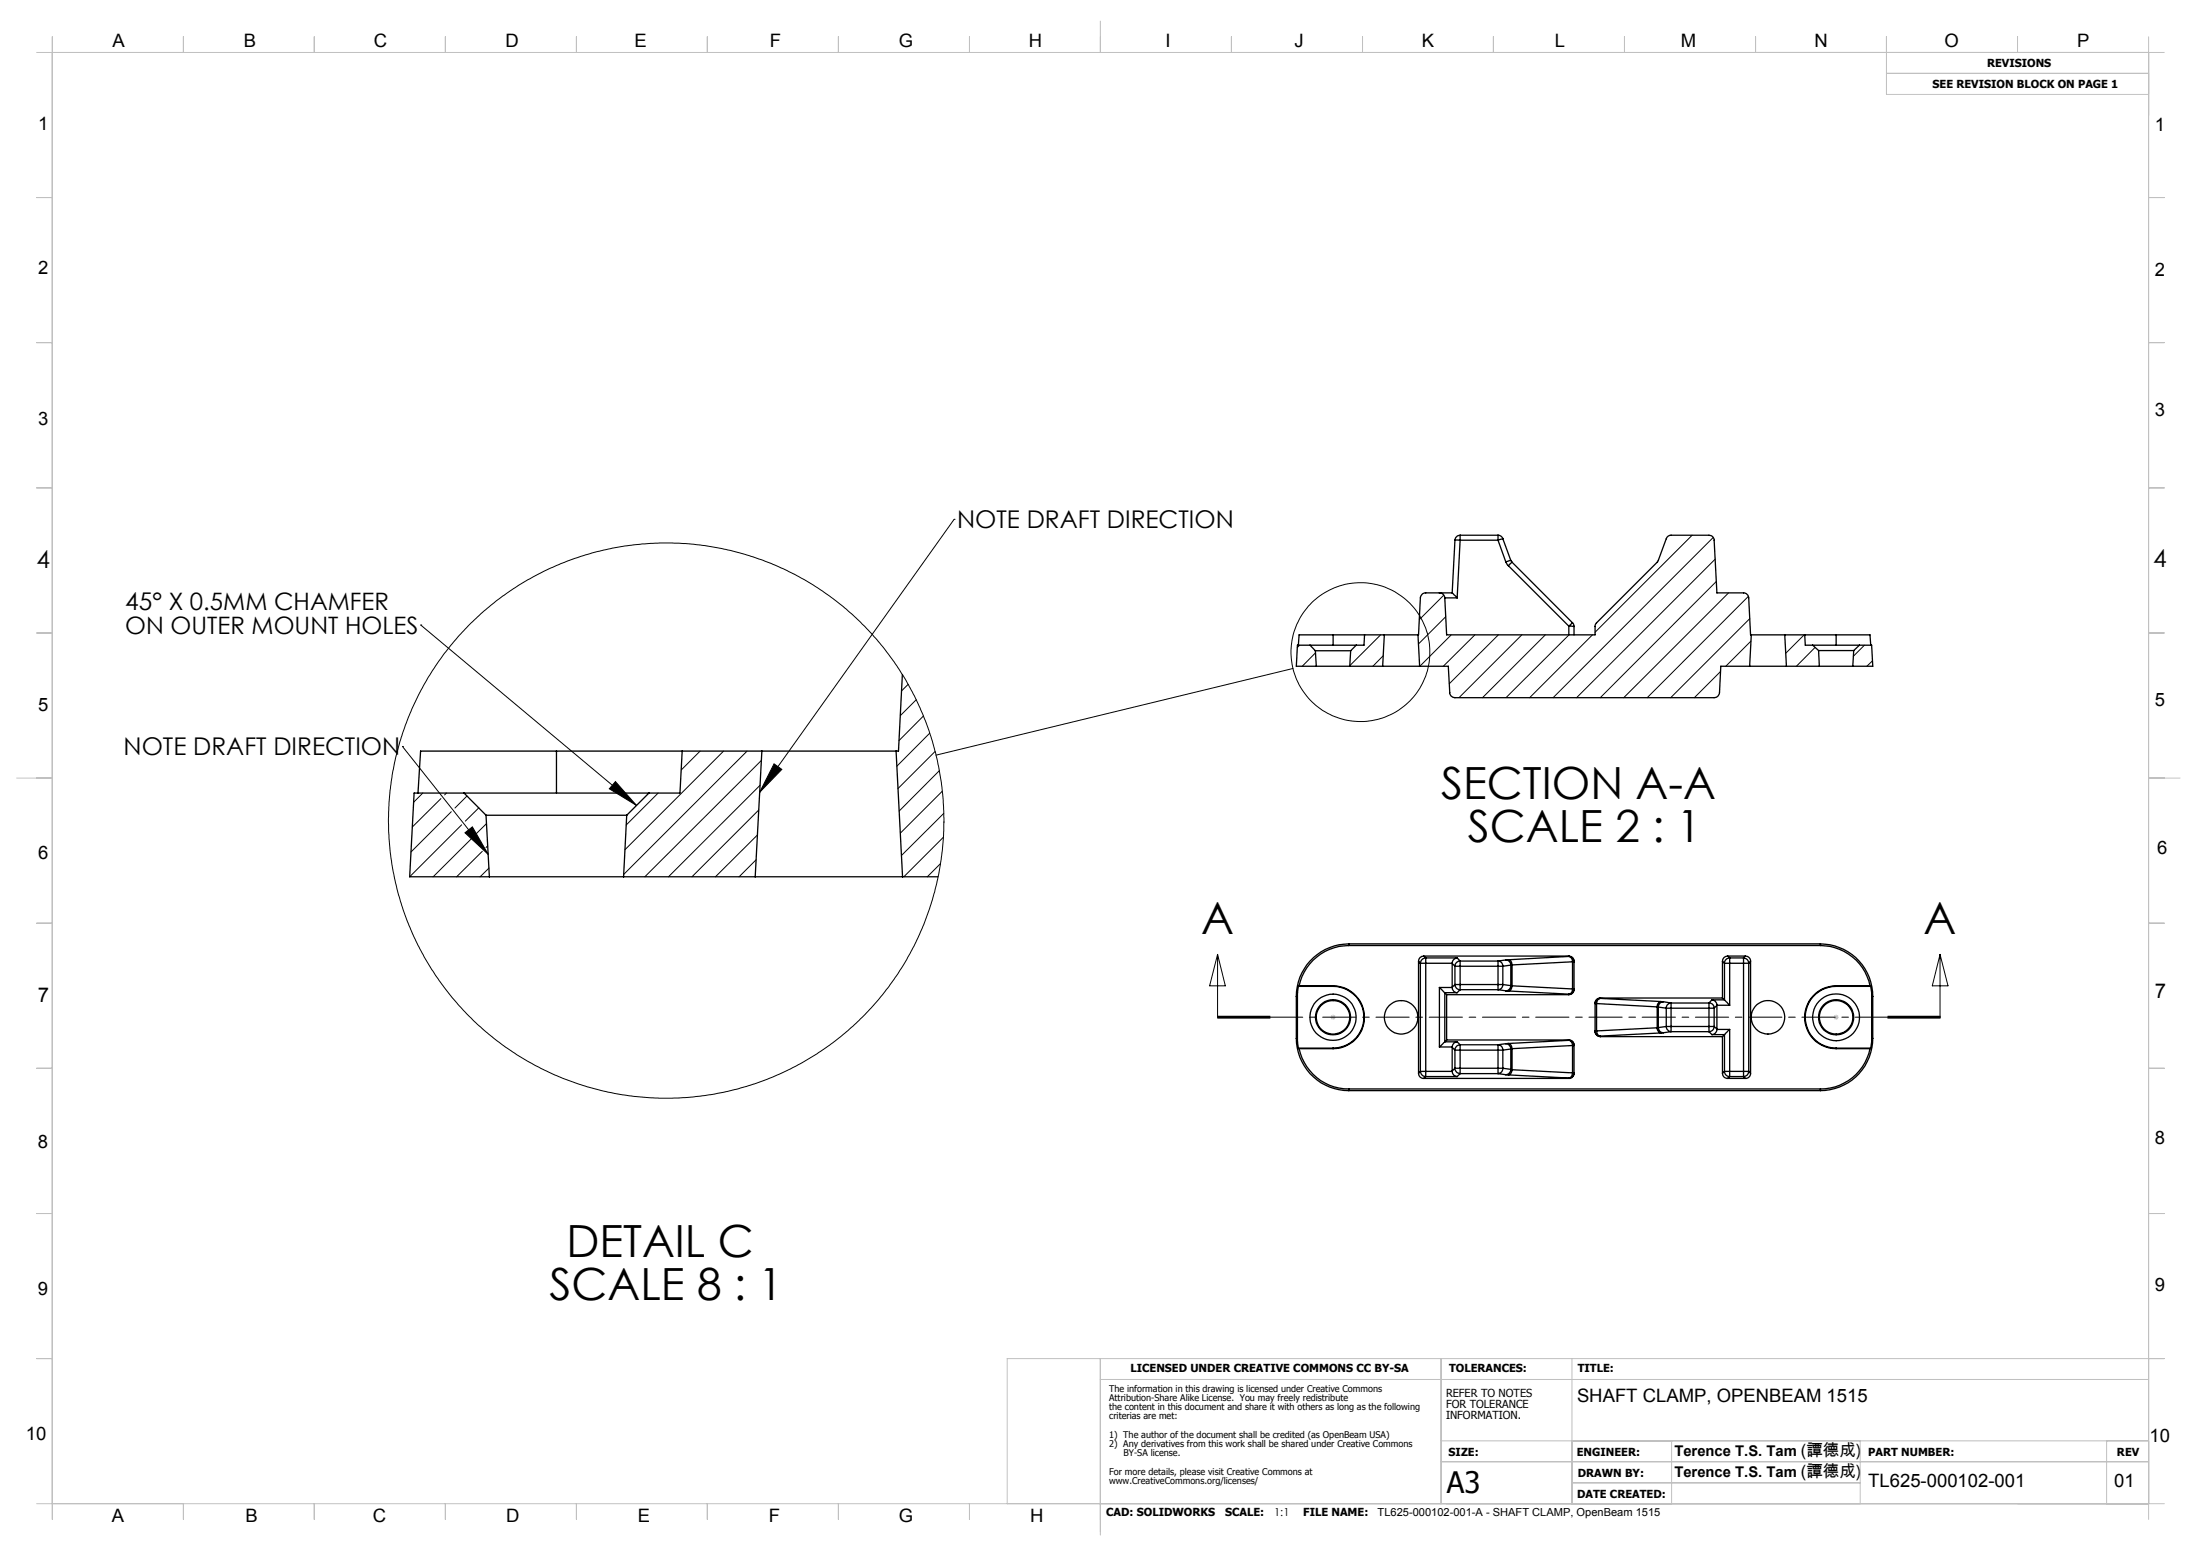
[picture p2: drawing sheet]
<svg xmlns="http://www.w3.org/2000/svg" width="420mm" height="297mm" viewBox="0 0 420 297" stroke-linecap="round" stroke-linejoin="round" font-family="sans-serif">
<g fill="none" stroke="#000" stroke-width=".19">
<path d="M182.1 99.1h.1M182.1 99.1l-37.1 52.1M80.3 119.3h.1M80.3 119.3l41.2 34.4M275.5 113.6l-4.7 4.7M275.9 117.7l-5.2 5.2M322.9 102.2l-18.5 18.5M326.9 102.6l-30.5 30.6M327.3 106.7l-26.5 26.5M327.5 111l-22.1 22.2M329.8 113.2l-20 20M333.6 113.8l-19.3 19.4"/>
<path d="M333.9 118.1l-15.1 15.1M173.3 130.6l-1.3 1.3M174.8 133.6l-3 3M176.2 136.7l-4.6 4.7M177.4 139.9l-6.3 6.4M246.7 127.6l-68.1 16.5M248 123.2l-.5 .4M251 124.6l-2.5 2.6M263.5 121.2l-5.9 5.9M263.9 125.2l-1.9 2M276.9 121.2l-6 6M281.4 121.2l-6 6"/>
<path d="M285.9 121.2l-9.4 9.3M290.4 121.2l-12 12M294.9 121.2l-12 12M299.4 121.2l-12 12M303.9 121.2l-12 12M328.3 128.2l-5 5M333.9 127.1l-.1 .1M334.1 122.4l-4.8 4.8M344.3 121.2l-3.6 3.5M346.4 123.6l-3.6 3.6M355.8 123.2l-2.1 2.1M357.3 126.1l-1.1 1.1"/>
<path d="M76.8 142.5h.1M76.8 142.5l16.4 20.6M80.7 151.4l-1.8 1.7M84.1 152.4l-5.4 5.5M85.2 151.4l-.4 .3M86.1 154.9l-7.7 7.7M88.1 157.4l-9.9 10M88.7 159l1.4-1.2 3.1 5.3zM89.1 151.9l-2.3 2.3M90.1 160l-7.4 7.4M91.4 154.2l-2.6 2.5M92.9 157.2l-2.1 2"/>
<path d="M117.4 149.2l4.1 4.5-5.2-3.1zM125.6 151.4l-6.1 6.1M133.6 143.4l-3.6 3.6M138.1 143.4l-18.9 18.8M142.6 143.4l-23.6 23.5M144.5 159.4l-8 8M144.8 154.6l-12.8 12.8M145 149.9l-17.4 17.5M145.3 145.2l-22.3 22.2M147.7 145.8l1.5 1.1-4.2 4.3zM178.4 143.4l-7.1 7.1M179.2 147.1l-7.6 7.7"/>
<path d="M179.8 151l-8 8M180 159.8l-7.5 7.6M180.1 155.3l-8.1 8M92 162.5l-4.9 4.9M93.1 161.4l-.4 .4M93.3 165.7l-1.7 1.7M144.3 164.1l-3.3 3.3M179.5 164.8l-2.5 2.6M232.3 182.2v12M232.3 182.2l1.5 6h-3zM232.4 194.2h10M232.4 194.3h10"/>
<path d="M232.4 194h10M360.2 194h10zM360.2 194.2h10M360.2 194.3h10M370.2 182.2l1.5 6h-3zM370.2 182.2v12"/>
<circle cx="259.6" cy="124.5" r="13.2"/>
<circle cx="127.1" cy="156.6" r="53"/>
</g>
<g fill="none" stroke="#c0c0c0" stroke-width=".19">
<path d="M7 10h406M10 7v283M35 7v3M60 7v3M85 7v3M110 7v3M135 7v3M160 7v3M185 7v3M210 4v6M235 7v3M260 7v3"/>
<path d="M285 7v3M310 7v3M335 7v3M360 7v11h50M360 14h50M385 7v3M410 7v283M7 37.7h3M410 37.7h3M7 65.4h3M410 65.4h3M7 93.1h3"/>
<path d="M410 93.1h3M7 120.8h3M410 120.8h3M3.2 148.5h6.8M410 148.5h6M7 176.2h3M410 176.2h3M253.9 194.2h1M254 193.8l.7 .7M254.4 193.7v1M254.7 193.8l-.7 .7M349.9 194.2h1"/>
<path d="M350 193.8l.7 .7M350.4 193.7v1M350.7 193.8l-.7 .7M7 203.9h3M410 203.9h3M7 231.6h3M410 231.6h3M7 259.3h3M210 259.3v33.7M275 259.3v27.7M300 259.3v27.7M413 259.3h-220.8v27.7"/>
<path d="M210 263.3h200M275 275h135M275 279h135M319 275v12M355 275v12M402 275v12M7 287h406M35 287v3M60 287v3M85 287v3M110 287v3M135 287v3"/>
<path d="M160 287v3M185 287v3M300 283h55"/>
</g>
<path d="M232.4 194.2h137.8" fill="none" stroke="#000" stroke-width=".19" stroke-dasharray="6.3 1.3 1.3 1.3" stroke-dashoffset=".3"/>
<path d="M88.7 159l1.4-1.2 3.1 5.3zM147.7 145.8l1.5 1.1-4.2 4.3zM117.4 149.2l4.1 4.5-5.2-3.1z" fill="#000"/>
<g fill="none" stroke="#000" stroke-width=".25">
<path d="M274.7 113.2a1.03 1.03 0 0 1 1 .9M275.7 114.1l.3 7.1h28.4v-1.8l.2-.4 11.7-11.8 1.7-4.4a.94 .94 0 0 1 .9-.6h7.2a.96 .96 0 0 1 1 .9l.5 10.1h5.1a1.03 1.03 0 0 1 1 .9l.3 7.1h.2M275.7 114.1h2.4M277.1 113.2h-5a1.03 1.03 0 0 0-1.1 .9l-.3 7.1h-.1M277.1 113.2l1 .9M277.6 103.1h1M277.6 103.1l-.5 10.1M278.6 102.2a1.03 1.03 0 0 0-1 .9M278.6 102.2v.9M278.6 102.2h7.3M278.6 103.1h7.3M278.6 103.1l-.5 11"/>
<path d="M285.9 102.2v.9M285.9 102.2a.94 .94 0 0 1 .9 .6M285.9 103.1l1.4 4.1M286.8 102.8l-.9 .3M286.8 102.8l1.5 4.2M287.3 107.2l.5 .8M287.8 108l11.6 11.5M288.3 107l-1 .2M288.3 107l.2 .3M288.5 107.3l-.7 .7M288.5 107.3l11.6 11.6M299.4 119.5l1 .1"/>
<path d="M299.4 119.5v1.7M300.1 118.9l-.7 .6M300.1 118.9l.3 .7M300.4 119.6v1.6M172.2 128.8l-.7 14.6h-.5M250 123.2h8.8M250 123.2h-2.4l-.2 4h3.8M250 123.2l1 1M251 124.2h6.7M251 124.2l.2 3M251.2 127.2h6.4M254.4 121.2h6"/>
<path d="M254.4 121.2v2M254.4 121.2h-6.5l-.1 2M257.6 127.2h6.2M257.7 124.2l-.1 3M258.8 123.2l-1.1 1M260.4 121.2h3.8M260.4 121.2l-.1 2h-1.5M263.8 127.2h7.1M264.2 121.2h6.4M264.2 121.2l-.4 6M270.6 121.2l.3 6M270.9 127.2h5.5l.2 5a.96 .96 0 0 0 1 1h49.5a1.03 1.03 0 0 0 1-1l.3-5h5.5"/>
<path d="M333.9 127.2h7M334.2 121.2h6.4M334.2 121.2l-.3 6M340.6 121.2h3.8M340.6 121.2l.3 6M340.9 127.2h6.3M344.4 121.2h6M344.4 121.2l.1 2h1.4M345.9 123.2h8.9M345.9 123.2l1.1 1M347 124.2h6.7M347 124.2l.2 3"/>
<path d="M347.2 127.2h6.4M350.4 121.2v2M350.4 121.2h6.4l.2 2M353.7 124.2l-.1 3M354.8 123.2h2.4l.2 4h-3.8M354.8 123.2l-1.1 1M88.5 151.4h35.3M88.5 151.4h-9.5l-.8 16h15.2M88.5 151.4l4.2 4.2M92.7 155.6h26.9M92.7 155.6l.7 11.8M106.2 143.4h24"/>
<path d="M106.2 143.4h-25.9l-.5 8M106.2 143.4v8M119.6 155.6l-.6 11.8M123.8 151.4l-4.2 4.2M130.2 143.4h15.2M130.2 143.4l-.4 8h-6M145.4 143.4h25.6M145.4 143.4l-1.3 24M171 143.4l1.2 24M93.4 167.4h25.6M119 167.4h25.1M144.1 167.4h28.1"/>
<path d="M172.2 167.4h6.8M247.4 198.2a10 10 0 0 0 10 10M247.4 190.2h.2M247.4 198.2h.2M247.4 190.2v8M247.6 198.2l.2 1.9M247.6 190.2v8M247.8 188.3l-.2 1.9M247.8 188.3h6.6M247.9 188.2l-.1 .1M247.9 188.2h6.5M254.4 188.2a6 6 0 0 1 6 6 6 6 0 0 1-6 6"/>
<path d="M254.4 188.3a5.9 5.9 0 0 1 5.9 5.9 5.9 5.9 0 0 1-5.9 5.9M254.4 188.2v.1M257.4 180.2a10 10 0 0 0-10 10M257.4 180.5a9.8 9.8 0 0 0-9.5 7.7M257.4 180.2v.3M257.4 180.2h90M257.4 180.5h90M270.7 183.5l.3 .4M270.7 183.5v21.4M271 183.9h1.1M271 183.9v20.6M271.7 182.5a.96 .96 0 0 0-1 1"/>
<path d="M271.7 182.5h27.7M271.7 182.5l.4 .3M272.1 182.8a1.09 1.09 0 0 0-1.1 1.1M272.1 182.8v1.1M272.1 182.8h6M272.1 183.9h5M272.1 183.9v20.6M274.7 188.5l1 1M274.7 199.8h2.4M274.7 188.5h2.4M274.7 188.5v11.3M275.7 198.9l-1 .9"/>
<path d="M275.7 189.5l.3 .4M275.7 189.5h2.4M275.7 198.9h2.4M275.7 189.5v9.4M276 189.9h23.4M276 198.5h23.4M276 198.5l-.3 .4M276 189.9v8.6M277.1 188.5a.96 .96 0 0 0 1 1M277.1 199.8v.1M277.1 183.9l.5 .5M277.1 183.9v4.6"/>
<path d="M277.1 199.9v4.5M277.1 199.9l.5 .5M277.6 184.4h1M277.6 187.9h1M277.6 187.9a.96 .96 0 0 0 1 1M277.6 184.4v3.5M277.6 187.9l-.5 .6M278.1 182.8a1.03 1.03 0 0 0-1 1.1M278.1 198.9a1.03 1.03 0 0 0-1 .9M278.1 182.8l.5 .6M278.1 198.9l.5 .5M278.6 183.4a.96 .96 0 0 0-1 1"/>
<path d="M278.6 183.4v1M278.6 187.9v1M278.6 199.4v1M278.6 199.4a1.02 1.02 0 0 0-1 1M278.6 184.4h7.3M278.6 183.4h7.3M278.6 184.4v3.5M278.6 187.9h7.3M278.6 188.9h7.3M278.6 199.4h7.3M278.6 188.9l-.5 .6M285.9 183.4v1"/>
<path d="M285.9 183.4a.91 .91 0 0 1 .9 1M285.9 184.4h.9M285.9 187.9h.9M285.9 187.9v1M285.9 199.4v1M285.9 199.4a.97 .97 0 0 1 .9 1M285.9 184.4v3.5M285.9 188.9l1.4 .2M286.8 187.9a.91 .91 0 0 1-.9 1M286.8 184.4v3.5M286.8 187.9l1.5 .2M287.3 183.2a.96 .96 0 0 1 1 1"/>
<path d="M287.3 199.2a1.03 1.03 0 0 1 1 1M287.3 189.1l.5 .1M287.3 183.2l-1.4 .2M287.3 199.2l-1.4 .2M287.8 183.2h-.5M287.8 199.2h-.5M287.8 183.2a.88 .88 0 0 1 .7 1M287.8 199.2a.95 .95 0 0 1 .7 1M287.8 189.2l11.6 .6M288.3 188.1a.96 .96 0 0 1-1 1M288.3 188.1l.2 .1M288.3 184.2l-1.5 .2"/>
<path d="M288.3 184.2v3.9M288.5 184.2h-.2M288.5 188.2a.88 .88 0 0 1-.7 1M288.5 184.2v4M288.5 188.2l11.6 .6M299.4 182.6a.96 .96 0 0 1 .7 1M299.4 198.6a.95 .95 0 0 1 .7 1M299.4 182.6a.84 .84 0 0 1 .9 1h-.2M299.4 198.6a.83 .83 0 0 1 .9 1h-.2M299.4 182.5a.96 .96 0 0 1 1 1v5.4a.96 .96 0 0 1-1 1M299.4 198.5a.96 .96 0 0 1 1 1v5.4a.96 .96 0 0 1-1 .9M299.4 182.5v.1"/>
<path d="M299.4 189.8v.1M299.4 198.5v.1M299.4 182.6l-11.6 .6M299.4 198.6l-11.6 .6M300.1 188.8a.88 .88 0 0 1-.7 1M300.1 188.8h.1a.52 .52 0 0 1-.3 .8l-.5 .2M300.1 183.6l-11.6 .6M300.1 199.6l-11.6 .6M300.1 183.6v5.2M300.1 199.6v5.2M304.7 196.8a.88 .88 0 0 0 .7 1M304.7 196.8h-.3a.86 .86 0 0 0 1 1"/>
<path d="M304.7 191.6l11.5 .6M304.7 191.6v5.2M305.4 190.6a.95 .95 0 0 0-.7 1M305.4 190.6a.89 .89 0 0 0-1 1h.3M305.4 190.5a.96 .96 0 0 0-1 1v5.3a1.02 1.02 0 0 0 1 1.1M305.4 190.6l11.5 .6M305.4 190.5v.1M305.4 197.8v.1M305.4 190.5h23.3M305.4 197.9h23.3M316.2 192.2h.2M316.2 196.2a.95 .95 0 0 0 .7 1"/>
<path d="M316.2 192.2v4M316.2 196.2l-11.5 .6M316.4 196.1a.96 .96 0 0 0 1 1M316.4 196.1l-.2 .1M316.4 192.2l1.6 .2M316.4 192.2v3.9M316.9 191.2h.5M316.9 191.2a.96 .96 0 0 0-.7 1M316.9 197.2l-11.5 .6M317.4 191.2a1.03 1.03 0 0 0-1 1M317.4 197.1l-.5 .1M317.4 191.2l1.5 .2"/>
<path d="M318 192.4h.9M318 195.9h.9M318 195.9a1.04 1.04 0 0 0 .9 1M318 192.4v3.5M318 195.9l-1.6 .2M318.9 191.4a.97 .97 0 0 0-.9 1M318.9 191.4v1M318.9 195.9v1M318.9 192.4h7.2M318.9 191.4h7.2M318.9 192.4v3.5M318.9 195.9h7.2"/>
<path d="M318.9 196.9h7.2M318.9 196.9l-1.5 .2M326.1 191.4v1M326.1 191.4a.96 .96 0 0 1 1 1M326.1 192.4h1M326.1 195.9h1M326.1 195.9v1M326.1 192.4v3.5M326.1 196.9l.6 .6M326.7 190.8a1.03 1.03 0 0 1 .9 1.1M326.7 190.8l-.6 .6M326.7 190.8h2.4"/>
<path d="M326.7 197.5h2.4M327.1 195.9a.96 .96 0 0 1-1 1M327.1 192.4v3.5M327.1 195.9l.5 .5M327.6 191.9h.1M327.6 196.5a1.03 1.03 0 0 1-.9 1M327.6 196.4v.1M327.6 191.9l-.5 .5M327.6 191.9v4.5M327.6 191.9h2.5M327.6 196.5h2.5M328.7 190.5l.4 .3"/>
<path d="M328.7 183.5l.4 .4M328.7 183.5v7M328.7 197.9v7M329.1 183.9h1M329.1 190.8l1 1.1M329.1 197.5l-.4 .4M329.1 183.9v6.9M329.1 197.5v7M329.7 182.5a.96 .96 0 0 0-1 1M329.7 182.5h3.4M329.7 182.5l.4 .3M330.1 182.8a1.02 1.02 0 0 0-1 1.1"/>
<path d="M330.1 182.8v1.1M330.1 196.5l-1 1M330.1 182.8h2.6M330.1 183.9h2.6M330.1 183.9v8M330.1 196.5v8M332.7 182.8v1.1M332.7 182.8a1.02 1.02 0 0 1 1 1.1M332.7 183.9h1M332.7 183.9v20.6M333.1 182.5a.96 .96 0 0 1 .9 1M333.1 182.5l-.4 .3"/>
<path d="M333.7 183.9v20.6M334 183.5l-.3 .4M334 183.5v21.4M347.4 180.5a9.7 9.7 0 0 1 9.4 7.7M347.4 180.2a10 10 0 0 1 10 10M347.4 180.2v.3M350.4 188.2a6 6 0 0 0-6 6 6 6 0 0 0 6 6M350.4 188.3a5.9 5.9 0 0 0-5.9 5.9 5.9 5.9 0 0 0 5.9 5.9M350.4 188.2h6.4M350.4 188.3h6.6M350.4 188.2v.1M356.8 188.2l.2 .1"/>
<path d="M357 188.3l.2 1.9M357.2 198.2l-.2 1.9M357.2 190.2h.2M357.2 198.2h.2M357.2 190.2v8M357.4 198.2a10 10 0 0 1-10 10M357.4 190.2v8M247.8 200.1l.1 .1M247.8 200.1h6.6M247.9 200.2a9.7 9.7 0 0 0 9.5 7.7M247.9 200.2h6.5M254.4 200.1v.1"/>
<path d="M257.4 207.9v.3M257.4 207.9h90M257.4 208.2h90M270.7 204.9a.96 .96 0 0 0 1 .9M271 204.5h1.1M271 204.5a1.02 1.02 0 0 0 1.1 1M271 204.5l-.3 .4M271.7 205.8h27.7M272.1 204.5v1M272.1 205.5l-.4 .3M272.1 205.5h6M272.1 204.5h5"/>
<path d="M277.1 204.5a1.03 1.03 0 0 0 1 1M277.1 204.4v.1M277.6 200.4h1M277.6 203.9h1M277.6 203.9a1.02 1.02 0 0 0 1 1M277.6 200.4v3.5M277.6 203.9l-.5 .5M278.6 203.9v1M278.6 200.4v3.5M278.6 200.4h7.3M278.6 203.9h7.3M278.6 204.9h7.3"/>
<path d="M278.6 204.9l-.5 .6M285.9 200.4h.9M285.9 203.9h.9M285.9 203.9v1M285.9 200.4v3.5M285.9 204.9l1.4 .2M286.8 203.9a.97 .97 0 0 1-.9 1M286.8 200.4v3.5M286.8 203.9l1.5 .2M287.3 205.1l.5 .1M287.8 205.2l11.6 .6M288.3 204.1a1.03 1.03 0 0 1-1 1"/>
<path d="M288.3 204.1l.2 .1M288.3 200.2l-1.5 .2M288.3 200.2v3.9M288.5 200.2h-.2M288.5 204.2a.95 .95 0 0 1-.7 1M288.5 200.2v4M288.5 204.2l11.6 .6M299.4 205.8h.1M300.1 204.8a.95 .95 0 0 1-.7 1M300.1 204.8h.2a.83 .83 0 0 1-.9 1M328.7 204.9a.96 .96 0 0 0 1 .9M329.1 204.5h1"/>
<path d="M329.1 204.5a.96 .96 0 0 0 1 1M329.1 204.5l-.4 .4M329.7 205.8h3.4M330.1 204.5v1M330.1 205.5h2.6M330.1 204.5h2.6M330.1 205.5l-.4 .3M332.7 204.5h1M332.7 204.5v1M332.7 205.5l.4 .3M333.7 204.5a.96 .96 0 0 1-1 1M333.7 204.5l.3 .4"/>
<path d="M334 204.9a.96 .96 0 0 1-.9 .9M347.4 207.9v.3M350.4 200.2h6.4M350.4 200.1v.1M350.4 200.1h6.6M356.8 200.2a9.6 9.6 0 0 1-9.4 7.7M357 200.1l-.2 .1"/>
<circle cx="254.4" cy="194.2" r="4.4"/>
<circle cx="254.4" cy="194.2" r="3.2"/>
<circle cx="254.4" cy="194.2" r="3.3"/>
<circle cx="267.4" cy="194.2" r="3.2"/>
<circle cx="337.4" cy="194.2" r="3.2"/>
<circle cx="350.4" cy="194.2" r="3.2"/>
<circle cx="350.4" cy="194.2" r="4.5"/>
<circle cx="350.4" cy="194.2" r="3.4"/>
</g>
<g font-size="8.5">
<text x="275" y="152.5">SECTION A-A</text>
<text x="280.1" y="160.7">SCALE 2 : 1</text>
<text x="229.2" y="178.3">A</text>
<text x="367.1" y="178.3">A</text>
<text x="108.1" y="239.9">DETAIL C</text>
<text x="104.9" y="248.1">SCALE 8 : 1</text>
</g>
<text font-size="5.6" x="276.1" y="285">A3</text>
<g font-size="4.7">
<text x="182.6" y="100.8">NOTE DRAFT DIRECTION</text>
<text x="7" y="108.5">4</text>
<text x="410.9" y="108.2">4</text>
<text x="23.9" y="116.4">45° X 0.5MM CHAMFER</text>
<text x="23.6" y="144.1">NOTE DRAFT DIRECTION</text>
</g>
<text font-size="4.6" x="23.9" y="121.1">ON OUTER MOUNT HOLES</text>
<g font-size="3.9">
<text x="7.2" y="191.2">7</text>
<text x="411.2" y="190.5">7</text>
</g>
<g font-size="3.5">
<text x="21.5" y="9.1">A</text>
<text x="46.5" y="9.1">B</text>
<text x="71.4" y="9.1">C</text>
<text x="96.5" y="9.1">D</text>
<text x="121.1" y="9.1">E</text>
<text x="146.9" y="9.1">F</text>
<text x="171.5" y="9.1">G</text>
<text x="196.3" y="9.1">H</text>
<text x="222.4" y="9.1">I</text>
<text x="247" y="9.1">J</text>
<text x="271.3" y="9.1">K</text>
<text x="296.7" y="9.1">L</text>
<text x="320.8" y="9.1">M</text>
<text x="346.2" y="9.1">N</text>
<text x="371" y="9.1">O</text>
<text x="396.4" y="9.1">P</text>
<text x="7.3" y="24.9">1</text>
<text x="411.2" y="25">1</text>
<text x="7.3" y="52.3">2</text>
<text x="411.2" y="52.7">2</text>
<text x="7.3" y="81.1">3</text>
<text x="411.2" y="79.4">3</text>
<text x="7.3" y="135.7">5</text>
<text x="411.2" y="134.8">5</text>
<text x="7.3" y="163.9">6</text>
<text x="411.6" y="162.9">6</text>
<text x="7.2" y="219.1">8</text>
<text x="411.2" y="218.4">8</text>
<text x="7.2" y="247.2">9</text>
<text x="411.2" y="246.3">9</text>
<text x="300.9" y="267.6">SHAFT CLAMP, OPENBEAM 1515</text>
<text x="4.9" y="274.8">10</text>
<text x="410.2" y="275.3">10</text>
<text x="356.5" y="283.8">TL625-000102-001</text>
<text x="403.4" y="283.8">01</text>
<text x="21.3" y="290.5">A</text>
<text x="46.9" y="290.5">B</text>
<text x="71.2" y="290.5">C</text>
<text x="96.6" y="290.5">D</text>
<text x="121.7" y="290.5">E</text>
<text x="146.7" y="290.5">F</text>
<text x="171.5" y="290.5">G</text>
<text x="196.6" y="290.5">H</text>
</g>
<g font-size="2.8">
<text x="319.5" y="278">Terence T.S. Tam (譚德成)</text>
<text x="319.5" y="281.8">Terence T.S. Tam (譚德成)</text>
</g>
<g font-size="2.1">
<text x="368.8" y="16.8">SEE REVISION BLOCK ON PAGE 1</text>
<text x="379.2" y="12.7">REVISIONS</text>
<text x="215.7" y="262">LICENSED UNDER CREATIVE COMMONS CC BY-SA</text>
<text x="276.5" y="262">TOLERANCES:</text>
<text x="301.1" y="262">TITLE:</text>
<text x="275.9" y="266.7">REFER TO NOTES</text>
<text x="275.9" y="268.8">FOR TOLERANCE</text>
<text x="275.9" y="270.9">INFORMATION.</text>
<text x="276.4" y="278">SIZE:</text>
<text x="300.9" y="278">ENGINEER:</text>
<text x="301.1" y="281.9">DRAWN BY:</text>
<text x="356.5" y="277.9">PART NUMBER:</text>
<text x="404" y="277.9">REV</text>
<text x="300.9" y="285.9">DATE CREATED:</text>
<text x="211.1" y="289.3">CAD: SOLIDWORKS</text>
<text x="233.8" y="289.3">SCALE:</text>
<text x="243.1" y="289.3">1:1</text>
<text x="248.7" y="289.3">FILE NAME:</text>
<text x="262.9" y="289.3">TL625-000102-001-A - SHAFT CLAMP, OpenBeam 1515</text>
</g>
<g font-size="1.8">
<text x="211.7" y="265.6">The information in this drawing is licensed under Creative Commons</text>
<text x="211.7" y="267.4">Attribution-Share Alike License. You may freely redistribute</text>
<text x="211.7" y="269.2">the content in this document and share it with others as long as the following</text>
<text x="211.7" y="270.9">criterias are met:</text>
<text x="211.7" y="274.4">1) The author of the document shall be credited (as OpenBeam USA)</text>
<text x="211.7" y="276.2">2) Any derivatives from this work shall be shared under Creative Commons</text>
<text x="211.7" y="281.5">For more details, please visit Creative Commons at</text>
<text x="214.4" y="278">BY-SA license.</text>
<text x="211.7" y="283.3">www.CreativeCommons.org/licenses/</text>
</g>
</svg>
